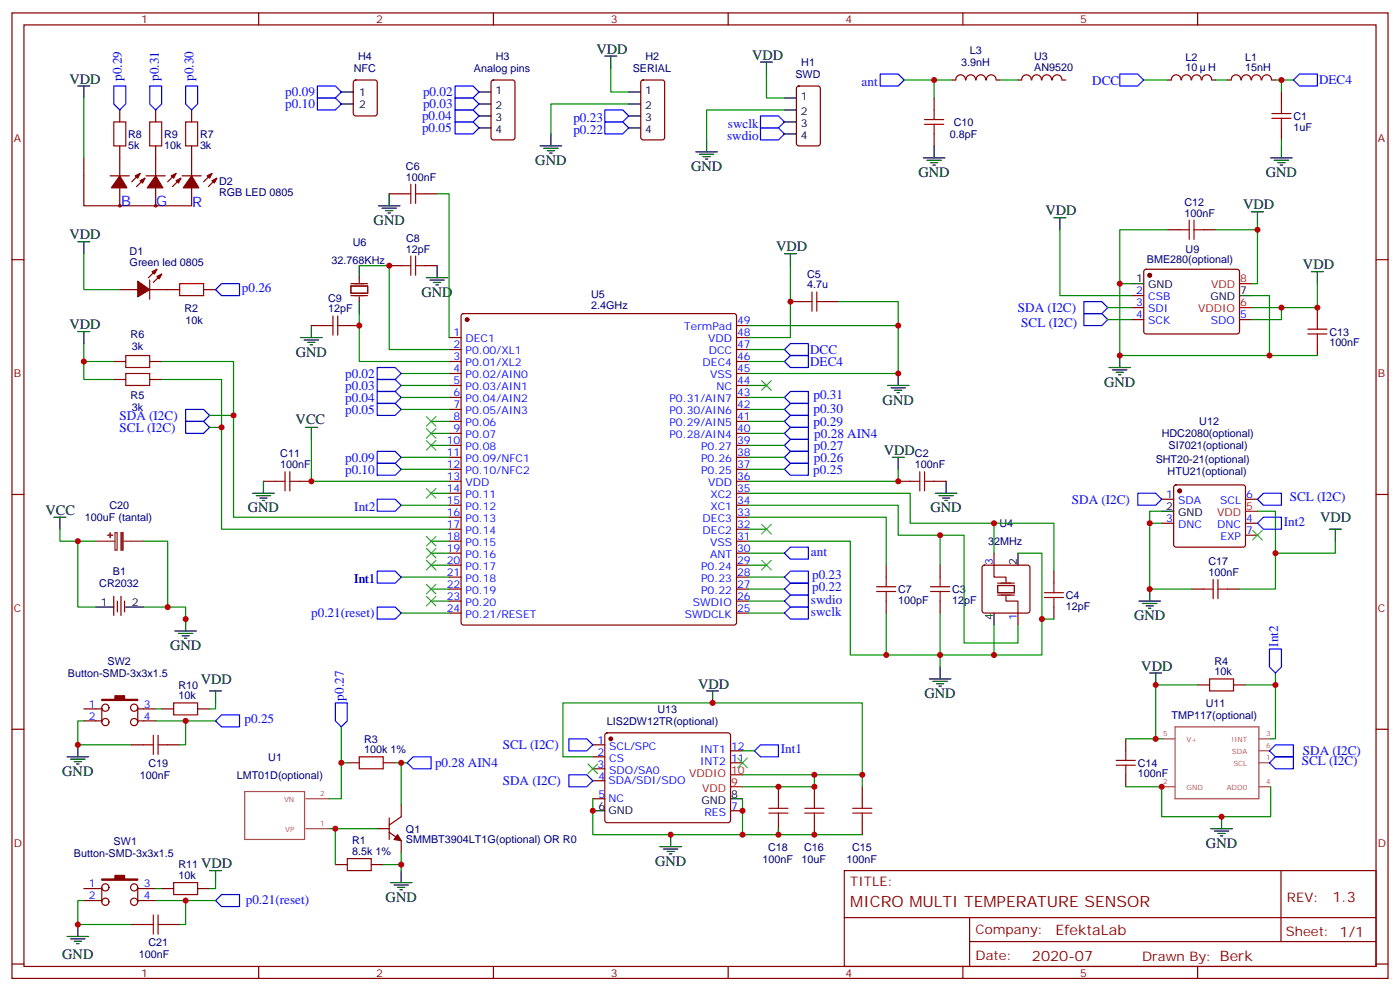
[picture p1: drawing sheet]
<svg xmlns="http://www.w3.org/2000/svg" width="412mm" height="292mm" viewBox="0 0 412 292" stroke-linecap="round" stroke-linejoin="round" font-family="sans-serif">
<g fill="none" stroke="#870000" stroke-width=".35">
<path d="M3.5 3.8h405.4v284.3h-405.4zM7.1 7.3h398.2v277.3h-398.2zM76.2 3.8v3.5M145.3 3.8v3.5M214.5 3.8v3.5M283.6 3.8v3.5M352.8 3.8v3.5M35.3 32.4v3.5M45.9 32.4v3.5M56.4 32.4v3.5M104.3 23.8l.5-.2h5.6l.7 .4v9.4l-.4 .7h-5.9l-.7-.4v-9.4zM144.9 23.8l.4-.2h5.7l.6 .4 .1 16.5-.5 .6-5.9 .1-.6-.5-.1-16.4z"/>
<path d="M189 23.8l.4-.2h5.7l.6 .4 .1 16.5-.5 .6-5.9 .1-.6-.5-.1-16.4zM234.8 25.5l.5-.2h5.6l.7 .5 .1 16.5-.5 .6-5.9 .1-.6-.5-.1-16.5zM275.2 28.9v3.5M275.2 39.4v3.6M284.4 23.5a1.41 1.41 0 0 0-1.4-1.5 1.41 1.41 0 0 0-1.4 1.5l-1.1 .1M284.6 23.5a1.41 1.41 0 0 1 1.4-1.5 1.41 1.41 0 0 1 1.4 1.5M287.5 23.5a1.41 1.41 0 0 1 1.4-1.5 1.41 1.41 0 0 1 1.4 1.5M290.6 23.5a1.41 1.41 0 0 1 1.4-1.5 1.41 1.41 0 0 1 1.4 1.5M293.5 23.6h1.1M299.9 23.6h1M301 23.5a1.41 1.41 0 0 1 1.4-1.5 1.41 1.41 0 0 1 1.4 1.5M304 23.5a1.41 1.41 0 0 1 1.4-1.5 1.41 1.41 0 0 1 1.4 1.5"/>
<path d="M306.9 23.5a1.41 1.41 0 0 1 1.4-1.5 1.41 1.41 0 0 1 1.4 1.5M310 23.5a1.41 1.41 0 0 1 1.4-1.5 1.41 1.41 0 0 1 1.4 1.5M312.9 23.6h1.1M344 23.6h1M345.1 23.5a1.41 1.41 0 0 1 1.4-1.5 1.41 1.41 0 0 1 1.4 1.5M348.1 23.5a1.41 1.41 0 0 1 1.4-1.5 1.41 1.41 0 0 1 1.4 1.5M351 23.5a1.41 1.41 0 0 1 1.4-1.5 1.41 1.41 0 0 1 1.4 1.5M354.1 23.5a1.41 1.41 0 0 1 1.4-1.5 1.41 1.41 0 0 1 1.4 1.5M357 23.6h1.1M365.5 23.5a1.41 1.41 0 0 0-1.4-1.5 1.41 1.41 0 0 0-1.4 1.5l-1.1 .1M365.7 23.5a1.41 1.41 0 0 1 1.4-1.5 1.41 1.41 0 0 1 1.4 1.5M368.7 23.5a1.41 1.41 0 0 1 1.4-1.5 1.41 1.41 0 0 1 1.4 1.5"/>
<path d="M371.7 23.5a1.41 1.41 0 0 1 1.4-1.5 1.41 1.41 0 0 1 1.4 1.5M374.6 23.6h1.1M377.5 27.1v3.5M377.5 37.7v3.5M24.7 46.5v14.1h31.7v-5.3M32.5 51.8h5.6M35.3 43v8.8M35.3 55.3v5.3M41.3 51.1l-2.5 2.5M42.7 52.5l-2.5 2.5M43 51.8h5.7M45.9 43v8.8"/>
<path d="M45.9 55.3v5.3M51.9 51.1l-2.5 2.5M53.3 52.5l-2.5 2.5M53.6 51.8h5.7M56.4 43v8.8M62.4 51.1l-2.4 2.5M63.9 52.5l-2.5 2.5M114.7 57.1h3.5M125.2 57.1h3.6M3.5 76.5h3.6M46.2 79.3l-2.5 2.5M114.7 78.2h3.5"/>
<path d="M125.2 78.2h3.6M337.1 79.5l.5-.2 27.1 .1 .4 .6v17.9l-.7 .5-27.1-.1-.4-.7v-17.6zM344 67.7h3.5M354.5 67.7h3.6M405.3 76.5h3.6M35.3 85.3h5.3M44.1 85.3h8.8M44.1 82.5v5.6M47.6 80.7l-2.4 2.5M60 85.3h3.5M91.7 95.9h3.5M102.3 95.9h3.5"/>
<path d="M132.3 99.4h3.5M136.1 92.6l.4-.2h79.8l.5 .2 .2 .5v90.3l-.3 .5-.4 .2h-79.8l-.5-.3-.2-.4v-90.3zM217 99.4h3.5M217 95.9h3.5M232.8 88.8h3.6M243.4 88.8h3.5M333.4 87.1h3.5M333.4 90.6h3.5M333.4 94.1h3.5M365.1 94.1h3.6M388.1 90.6v3.5M33.5 106.5h3.5"/>
<path d="M33.5 111.8h3.5M44.1 106.5h3.5M44.1 111.8h3.5M132.3 102.9h3.5M132.3 106.5h3.5M132.3 110h3.5M132.3 113.5h3.5M132.3 117.1h3.5M217 102.9h3.5M217 106.5h3.5M217 110h3.5M217 113.5h3.5"/>
<path d="M217 117.1h3.5M388.1 101.2v3.5M132.3 120.6h3.5M132.3 124.1h3.5M132.3 127.6h3.5M132.3 131.2h3.5M132.3 134.7h3.5M132.3 138.2h3.5M217 120.6h3.5M217 124.1h3.5M217 127.6h3.5M217 131.2h3.5"/>
<path d="M217 134.7h3.5M217 138.2h3.5M3.5 145.6h3.6M77.6 141.7h3.5M88.2 141.7h3.5M132.3 141.7h3.5M132.3 145.3h3.5M132.3 148.8h3.5M132.3 152.3h3.5M132.3 155.9h3.5M132.3 159.4h3.5M217 141.7h3.5"/>
<path d="M217 145.3h3.5M217 148.8h3.5M217 152.3h3.5M217 155.9h3.5M217 159.4h3.5M264.6 141.7h3.5M275.2 141.7h3.5M342.2 147h3.5M342.2 154.1h3.5M346 143l.4-.2h19.8l.5 .2 .2 .5v16.9l-.2 .5-.5 .2h-19.8l-.5-.2-.2-.5v-16.9zM366.9 147h3.5M366.9 154.1h3.5"/>
<path d="M366.9 157.6h3.5M405.3 145.6h3.6M33.5 175.6v5.7M34.6 177v3.2M35.6 175.6v5.7M36.7 177v3.2M132.3 162.9h3.5M132.3 166.4h3.5M132.3 170h3.5M132.3 173.5h3.5M132.3 177h3.5M217 162.9h3.5"/>
<path d="M217 166.4h3.5M217 170h3.5M217 173.5h3.5M217 177h3.5M261.1 166.4v3.6M261.1 177v3.6M276.9 166.4v3.6M276.9 177v3.6M289.5 166.6l.5-.2h12.7l.5 .2 .2 .5v12.7l-.2 .5-.5 .3h-12.7l-.5-.3-.2-.5v-12.7zM292.8 162.9v3.5M310.4 168.2v3.5M310.4 178.8v3.5"/>
<path d="M351 173.5h3.5M361.6 173.5h3.5M132.3 180.6h3.5M217 180.6h3.5M299.9 180.6v3.5M3.5 214.8h3.6M24.7 208.8h5.3M24.7 212.3h5.3M30 208.4v4.3M38.8 219.4h3.5M40.6 208.4v4.3M40.6 208.8h5.3"/>
<path d="M40.6 212.3h5.3M47.6 208.8h3.6M49.4 219.4h3.5M58.2 208.8h3.5M174.6 219.4h3.6M178.4 216l.5-.2h35.6l.5 .2 .2 .5-.1 25.4-.6 .4-35.9-.1-.4-.6v-25.1zM331.6 217.6v3.5M352.8 201.7h3.5M363.4 201.7h3.5M405.3 214.8h3.6M102.3 224.6h3.5M112.9 224.6h3.5"/>
<path d="M118.2 237v3.5l-3.5 2.5M174.6 222.9h3.6M174.6 226.4h3.6M174.6 229.9h3.6M174.6 235.2h3.6M215.2 224.6h3.5M215.2 238.8h3.5M215.2 221.1h3.5M229.3 231.7v3.5M239.9 231.7v3.5M254 231.7v3.5M331.6 228.2v3.5"/>
<path d="M98.8 254.6h3.5M109.4 254.6h3.5M111.1 244.1h3.6M114.7 245.1l3.5 2.5v3.5M114.7 240.9v6.3M229.3 242.3v3.5M239.9 242.3v3.5M248.7 256.4h156.6v28.2h-156.6zM254 242.3v3.5M377.3 256.4v20.9M24.7 261.7h5.3M24.7 265.2h5.3"/>
<path d="M30 261.3v4.3M38.8 272.3h3.5M40.6 261.7h5.3M40.6 265.2h5.3M40.6 261.3v4.3M47.6 261.7h3.6M49.4 272.3h3.5M58.2 261.7h3.5M248.7 270.2h156.5M285.6 277.3h119.6M285.6 270.2v14.2M3.5 283.9h3.6"/>
<path d="M76.2 284.6v3.5M145.3 284.6v3.5M214.5 284.6v3.5M283.6 284.6v3.5M352.8 284.6v3.5M405.3 283.9h3.6"/>
<circle cx="35.3" cy="60.6" r=".35"/>
<circle cx="45.9" cy="60.6" r=".35"/>
<circle cx="31" cy="208.4" r="1.06"/>
<circle cx="31" cy="212.7" r="1.06"/>
<circle cx="39.5" cy="212.7" r="1.06"/>
<circle cx="39.5" cy="208.4" r="1.06"/>
<circle cx="31" cy="261.3" r="1.06"/>
<circle cx="31" cy="265.6" r="1.06"/>
<circle cx="39.5" cy="265.6" r="1.06"/>
<circle cx="39.5" cy="261.3" r="1.06"/>
</g>
<g fill="#870000" stroke="#870000" stroke-width=".35">
<path d="M62.4 53.2l1.5-.7-.8 1.4z"/>
<path d="M61 51.8l1.4-.7-.7 1.4z"/>
<path d="M56.4 51.8l2.2 3.5h-4.6z"/>
<path d="M45.9 51.8l2.1 3.5h-4.6z"/>
<path d="M50.4 51.8l1.5-.7-.7 1.4z"/>
<path d="M51.9 53.2l1.4-.7-.7 1.4z"/>
<path d="M35.3 51.8l2.1 3.5h-4.6z"/>
<path d="M39.9 51.8l1.4-.7-.7 1.4z"/>
<path d="M41.3 53.2l1.4-.7-.7 1.4z"/>
<path d="M30 258.9h3.9v-1.1h2.8v1.1h3.9v.3h-10.6z"/>
<path d="M30 206h3.9v-1.1h2.8v1.1h3.9v.3h-10.6z"/>
<path d="M46.2 81.4l1.4-.7-.7 1.4z"/>
<path d="M44.8 80l1.4-.7-.7 1.4z"/>
<path d="M40.6 82.8l3.5 2.5-3.5 2.1z"/>
<path d="M117.1 245.8l1.1 1.8-2.1-.4z"/>
<circle cx="137.6" cy="94.1" r=".53"/>
<circle cx="179.9" cy="217.6" r=".53"/>
<circle cx="338.7" cy="81.1" r=".53"/>
<circle cx="347.5" cy="144.6" r=".53"/>
</g>
<g fill="none" stroke="#00f" stroke-width=".35">
<path d="M33.5 25.3h3.5v5.3l-1.7 1.8-1.8-1.8zM44.1 25.3h3.5v5.3l-1.7 1.8-1.8-1.8zM54.7 25.3h3.5v5.3l-1.8 1.8-1.7-1.8zM93.5 25.3h5.3l1.7 1.8-1.7 1.8h-5.3zM93.5 28.9h5.3l1.7 1.7-1.7 1.8h-5.3zM134.1 32.4h5.2l1.8 1.7-1.8 1.8h-5.2zM134.1 35.9h5.2l1.8 1.8-1.8 1.7h-5.2zM134.1 28.9h5.2l1.8 1.7-1.8 1.8h-5.2zM134.1 25.3h5.2l1.8 1.8-1.8 1.8h-5.2zM178.2 35.9h5.2l1.8 1.8-1.8 1.7h-5.2zM178.2 32.4h5.2l1.8 1.7-1.8 1.8h-5.2zM224 34.1h5.3l1.8 1.8-1.8 1.8h-5.3z"/>
<path d="M224 37.7h5.3l1.8 1.7-1.8 1.8h-5.3zM259.3 21.8h5.3l1.7 1.8-1.7 1.7h-5.3zM329.8 21.8h5.3l1.8 1.8-1.8 1.7h-5.3zM381 23.6l1.8-1.8h5.3v3.5h-5.3zM63.5 85.3l1.8-1.8h5.3v3.6h-5.3zM319.3 88.8h5.3l1.7 1.8-1.7 1.8h-5.3zM319.3 92.4h5.3l1.7 1.7-1.7 1.8h-5.3zM111.1 108.2h5.3l1.8 1.8-1.8 1.8h-5.3zM111.1 111.8h5.3l1.8 1.7-1.8 1.8h-5.3zM111.1 115.3h5.3l1.8 1.8-1.8 1.7h-5.3zM111.1 118.8h5.3l1.8 1.8-1.8 1.7h-5.3zM231.1 117.1l1.7-1.8h5.3v3.5h-5.3z"/>
<path d="M231.1 102.9l1.7-1.7h5.3v3.5h-5.3zM231.1 106.5l1.7-1.8h5.3v3.5h-5.3zM54.7 124.1h5.3l1.7 1.8-1.7 1.7h-5.3zM54.7 120.6h5.3l1.7 1.7-1.7 1.8h-5.3zM111.1 132.9h5.3l1.8 1.8-1.8 1.8h-5.3zM111.1 136.5h5.3l1.8 1.7-1.8 1.8h-5.3zM231.1 120.6l1.7-1.8h5.3v3.5h-5.3zM231.1 124.1l1.7-1.8h5.3v3.6h-5.3zM231.1 138.2l1.7-1.7h5.3v3.5h-5.3zM231.1 134.7l1.7-1.8h5.3v3.6h-5.3zM231.1 131.2l1.7-1.8h5.3v3.5h-5.3zM231.1 127.6l1.7-1.7h5.3v3.5h-5.3z"/>
<path d="M111.1 147h5.3l1.8 1.8-1.8 1.8h-5.3zM335.1 145.3h5.3l1.8 1.7-1.8 1.8h-5.3zM370.4 147l1.8-1.7h5.3v3.5h-5.3zM370.4 154.1l1.8-1.8h5.3v3.6h-5.3zM111.1 178.8h5.3l1.8 1.8-1.8 1.7h-5.3zM111.1 168.2h5.3l1.8 1.8-1.8 1.7h-5.3zM231.1 177l1.7-1.7h5.3v3.5h-5.3zM231.1 162.9l1.7-1.8h5.3v3.6h-5.3zM231.1 170l1.7-1.8h5.3v3.5h-5.3zM232.8 171.7h5.3v3.6h-5.3l-1.7-1.8zM231.1 180.6l1.7-1.8h5.3v3.5h-5.3zM373.9 191.1h3.6v5.3l-1.8 1.8-1.8-1.8z"/>
<path d="M63.5 212.3l1.8-1.8h5.3v3.6h-5.3zM98.8 207h3.5v5.3l-1.8 1.8-1.7-1.8zM167.6 217.6h5.3l1.7 1.8-1.7 1.7h-5.3zM224 219.4h5.3v3.5h-5.3l-1.8-1.8zM119.9 224.6l1.8-1.7h5.3v3.5h-5.3zM167.6 228.2h5.3l1.7 1.7-1.7 1.8h-5.3zM373.9 224.6l1.8-1.7h5.3v3.5h-5.3zM373.9 221.1l1.8-1.7h5.3v3.5h-5.3zM65.3 263.5h5.3v3.5h-5.3l-1.8-1.8z"/>
</g>
<g fill="none" stroke="#008700" stroke-width=".35">
<path d="M24.7 28.9v17.6M179.9 20v7.1h5.3M185.2 30.6h-22.9v8.8M225.8 21.8v7.1h5.3M231.1 32.4h-23v8.8M266.3 23.6h14.2M275.2 23.6v5.3M294.6 23.6h5.3M336.9 23.6h7.1M358.1 23.6h3.5M375.7 23.6h5.3M377.5 23.6v3.5"/>
<path d="M128.8 57.1h3.5v42.3M377.5 41.2v1.8M24.7 74.7v10.6h10.6M105.8 78.2h8.9v24.7h17.6M232.8 78.2v21.2h-12.3M312.2 67.7v19.4h21.2M344 67.7h-14.2v15.8M358.1 67.7h12.3M370.4 65.9v17.6h-1.7M105.8 92.4v14.1h26.5M220.5 95.9h44.1M246.9 88.8h17.7v21.2h-44.1"/>
<path d="M326.3 90.6h7.1M326.3 94.1h7.1M333.4 83.5h-3.6v21.2h44.1M368.7 90.6h8.8v3.5h-8.8M368.7 87.1h5.2v17.6h14.2M388.1 83.5v7.1h-10.6M24.7 101.2v10.6h8.8M24.7 106.5h8.8M47.6 111.8h17.7v14.1M47.6 106.5h21.2v15.8h-7.1M118.2 110h14.1M118.2 113.5h14.1"/>
<path d="M118.2 117.1h14.1M220.5 113.5h5.3M220.5 117.1h10.6M220.5 106.5h10.6M220.5 102.9h10.6M61.7 125.9h3.6v30h67M68.8 122.3v30h63.5M91.7 129.4v12.3h40.6M118.2 120.6h14.1M118.2 134.7h14.1M118.2 138.2h14.1M127 124.1h5.3"/>
<path d="M127 131.2h5.3M127 127.6h5.3M220.5 120.6h10.6M220.5 134.7h10.6M220.5 138.2h10.6M220.5 124.1h10.6M220.5 131.2h10.6M220.5 127.6h10.6M264.6 138.2v3.5h-44.1M17.6 155.9v3.5h5.3M28.2 159.4h-5.3v19.4h5.3M42.3 159.4h7.1v19.4h-7.1"/>
<path d="M118.2 148.8h14.1M127 159.4h5.3M127 145.3h5.3M220.5 145.3h47.6v8.8h24.7v8.8M220.5 148.8h44.1v8.8h19.4v31.8h15.9v-5.3M220.5 159.4h30v33.5h26.4v3.5M220.5 152.3h40.6v14.1M220.5 155.9h5.3M276.9 157.6v8.8M292.8 154.1h17.6v14.1M338.7 154.1h3.5M342.2 150.6h-3.5v22.9h12.3"/>
<path d="M370.4 150.6h5.3v22.9h-10.6M393.3 159.4v3.5h-17.6M49.4 178.8h5.3v5.3M118.2 170h14.1M127 177h5.3M127 162.9h5.3M127 166.4h5.3M127 173.5h5.3M220.5 177h10.6M220.5 162.9h10.6M220.5 166.4h5.3M220.5 170h10.6"/>
<path d="M220.5 173.5h10.6M299.9 162.9h7v19.4h3.5M118.2 180.6h14.1M220.5 180.6h10.6M261.1 180.6v12.3M276.9 180.6v12.3h30v-10.6M292.8 184.1v8.8M375.7 198.2v19.4h-1.4M24.7 212.3h-1.8v7.1h15.9M45.9 208.8h1.7M45.9 212.3h17.6M54.7 212.3v7.1h-1.8"/>
<path d="M63.5 207v1.8h-1.8M100.5 214.1v21.1h-3.5M331.6 217.6h8.8M352.8 201.7h-12.4v15.9h2.1M366.9 201.7h8.8M100.5 224.6h1.8M116.4 224.6h1.8v12.4M118.2 224.6h1.7M174.6 235.2v10.6h44.1v-10.6M174.6 222.9h-8.8v-15.9h88.2v21.2M218.7 228.2h35.3v3.5M218.7 221.1h3.5"/>
<path d="M239.9 228.2v3.5h-21.2M331.6 231.7h10.6M342.5 231.7h-.3v8.8h32.1v-8.8M63.5 259.9v1.8h-1.8M97 244.1h14.1M98.8 244.1v10.5M112.9 254.6h5.3M118.2 251.1v5.3M218.7 245.8h10.6M229.3 244.1v1.7h24.7M24.7 265.2h-1.8v7.1h15.9M45.9 261.7h1.7"/>
<path d="M45.9 265.2h17.6M54.7 265.2v7.1h-1.8"/>
</g>
<g fill="none" stroke="#000" stroke-width=".35">
<path d="M178.2 16.5h3.5M179.9 16.5v3.5M224 18.3h3.5M225.8 18.3v3.5M22.9 25.3h3.6M24.7 25.3v3.6M100.5 27.1h3.6M100.5 30.6h3.6M141.1 27.1h3.5M141.1 30.6h3.5M141.1 34.1h3.5M141.1 37.7h3.5"/>
<path d="M162.3 39.4v3.6M185.2 27.1h3.5M185.2 30.6h3.5M185.2 34.1h3.5M185.2 37.7h3.5M231.1 28.9h3.5M231.1 32.4h3.5M231.1 35.9h3.5M231.1 39.4h3.5M114.7 57.1v3.5M159.1 43h6.4M160.2 43.7h4.2"/>
<path d="M161.2 44.4h2.1M161.9 45.1h.7M205 44.7h6.3M206 45.4h4.3M207.1 46.1h2.1M207.8 46.8h.7M208.1 41.2v3.5M272 46.5h6.3M273 47.2h4.3M274.1 47.9h2.1M274.8 48.6h.7M275.2 43v3.5"/>
<path d="M374.3 46.5h6.3M375.4 47.2h4.2M376.4 47.9h2.1M377.1 48.6h.7M377.5 43v3.5M22.9 71.2h3.6M24.7 71.2v3.5M105.8 78.2v3.6M111.5 60.6h6.3M112.5 61.3h4.3M113.6 62h2.1M114.3 62.7h.7"/>
<path d="M128.8 78.2v3.6M231.1 74.7h3.5M232.8 74.7v3.5M310.4 64.1h3.6M312.2 64.1v3.6M368.7 62.4h3.5M370.4 62.4v3.5M22.9 97.6h3.6M24.7 97.6v3.6M88.5 99.4h6.4M91.7 95.9v3.5M105.8 88.8v3.6"/>
<path d="M125.6 81.8h6.3M126.6 82.5h4.3M127.7 83.2h2.1M128.4 83.9h.7M333.4 83.5h3.5M365.1 87.1h3.6M386.3 80h3.5M388.1 80v3.5M89.6 100.1h4.2M90.7 100.8h2.1M91.4 101.5h.7M261.4 113.5h6.4"/>
<path d="M262.5 114.2h4.2M263.5 114.9h2.1M264.2 115.6h.7M264.6 110v3.5M326.7 108.2h6.3M327.7 108.9h4.3M328.8 109.6h2.1M329.5 110.3h.7M329.8 104.7v3.5M90 125.9h3.5M91.7 125.9v3.5M262.8 134.7h3.5"/>
<path d="M264.6 134.7v3.5M15.9 152.3h3.5M17.6 152.3v3.6M74.4 145.3h6.4M75.5 146h4.2M76.6 146.7h2.1M77.3 147.4h.7M77.6 141.7v3.6M275.5 145.3h6.4M276.6 146h4.2M277.6 146.7h2.2M278.3 147.4h.7"/>
<path d="M278.7 141.7v3.6M342.2 150.6h3.5M391.6 155.9h3.5M393.3 155.9v3.5M28.2 178.8h5.3M37 178.8h5.3M299.9 162.9v3.5M335.5 177h6.3M336.5 177.7h4.3M337.6 178.4h2.1M338.3 179.1h.7M338.7 173.5v3.5"/>
<path d="M51.5 185.8h6.4M52.6 186.5h4.2M53.6 187.3h2.1M54.3 188h.7M54.7 182.3v3.5M273.8 200h6.3M276.9 196.4v3.6M292.8 180.6v3.5M338.7 198.2h3.5M340.4 198.2v3.5M22.9 219.4v3.5M61.7 203.5h3.6"/>
<path d="M63.5 203.5v3.5M208.1 203.5h3.6M209.9 203.5v3.5M274.8 200.7h4.2M275.9 201.4h2.1M276.6 202.1h.7M19.8 222.9h6.3M20.8 223.6h4.2M21.9 224.3h2.1M22.6 225h.7M174.6 238.8h3.6M215.2 235.2h3.5"/>
<path d="M61.7 256.4h3.6M63.5 256.4v3.5M115 259.9h6.4M118.2 256.4v3.5M194.4 249.3h6.3M195.4 250h4.3M196.5 250.8h2.1M197.2 251.5h.7M197.6 245.8v3.5M356.7 244.1h6.3M357.7 244.8h4.2M358.8 245.5h2.1"/>
<path d="M359.5 246.2h.7M359.8 240.5v3.6M19.8 275.8h6.3M20.8 276.5h4.2M21.9 277.2h2.1M22.6 277.9h.7M22.9 272.3v3.5M116.1 260.6h4.2M117.1 261.3h2.1M117.8 262h.7"/>
</g>
<g fill="none" stroke="#a10000" stroke-width=".35">
<path d="M33.5 35.9h3.5v7.1h-3.5zM44.1 35.9h3.5v7.1h-3.5zM54.7 35.9h3.5v7.1h-3.5zM272.3 36.6h5.7M272.3 35.2h5.7M275.2 32.4v2.8M275.2 36.6v2.8M374.6 34.9h5.7M374.6 33.4h5.7M377.5 30.6v2.8M377.5 34.9v2.8M118.2 57.1h2.8"/>
<path d="M121 54.3v5.6M122.4 54.3v5.6M122.4 57.1h2.8M118.2 78.2h2.8M121 75.4v5.7M122.4 78.2h2.8M122.4 75.4v5.7M347.5 67.7h2.8M350.3 64.8v5.7M351.7 67.7h2.8M351.7 64.8v5.7M52.9 83.5h7.1v3.6h-7.1z"/>
<path d="M95.2 95.9h2.9M98.1 93.1v5.6M99.5 95.9h2.8M99.5 93.1v5.6M236.4 88.8h2.8M239.2 86v5.7M240.6 88.8h2.8M240.6 86v5.7M385.2 98.4h5.7M385.2 96.9h5.7M388.1 94.1v2.8M388.1 98.4v2.8"/>
<path d="M37 110h7.1v3.5h-7.1zM37 104.7h7.1v3.5h-7.1zM84 138.9v5.7M85.4 138.9v5.7M270.9 138.9v5.7M272.3 138.9v5.7M81.1 141.7h2.9M85.4 141.7h2.8M268.1 141.7h2.8M272.3 141.7h2.9M258.2 174.2h5.7M258.2 172.8h5.7"/>
<path d="M261.1 170v2.8M261.1 174.2v2.8M274.1 174.2h5.7M274.1 172.8h5.7M276.9 170v2.8M276.9 174.2v2.8M307.6 176h5.7M307.6 174.6h5.7M310.4 171.7v2.9M310.4 176v2.8M354.5 173.5h2.9M357.4 170.7v5.6"/>
<path d="M358.8 173.5h2.8M358.8 170.7v5.6M356.3 200h7.1v3.5h-7.1zM42.3 219.4h2.9M45.2 216.5v5.7M46.6 216.5v5.7M46.6 219.4h2.8M51.2 207h7v3.5h-7zM105.8 222.9h7.1v3.5h-7.1zM226.5 239.5h5.6M226.5 238.1h5.6M229.3 235.2v2.9"/>
<path d="M229.3 239.5v2.8M237.1 239.5h5.6M237.1 238.1h5.6M239.9 235.2v2.9M239.9 239.5v2.8M251.2 239.5h5.6M251.2 238.1h5.6M254 235.2v2.9M254 239.5v2.8M328.8 225.4h5.6M328.8 223.9h5.6M331.6 221.1v2.8"/>
<path d="M331.6 225.4v2.8M51.2 259.9h7v3.6h-7zM102.3 252.9h7.1v3.5h-7.1zM42.3 272.3h2.9M45.2 269.5v5.6M46.6 269.5v5.6M46.6 272.3h2.8"/>
</g>
<g fill="none" stroke="#3c3" stroke-width=".35">
<path d="M224.4 112.1l2.8 2.8M227.2 112.1l-2.8 2.8M125.6 122.7l2.8 2.8M125.6 126.2l2.8 2.8M125.6 129.8l2.8 2.8M128.4 122.7l-2.8 2.8M128.4 126.2l-2.8 2.8M128.4 129.8l-2.8 2.8M125.6 158l2.8 2.8M125.6 143.9l2.8 2.8M128.4 158l-2.8 2.8M128.4 143.9l-2.8 2.8"/>
<path d="M224.4 154.4l2.8 2.9M227.2 154.4l-2.8 2.9M369 156.2l2.8 2.8M371.8 156.2l-2.8 2.8M125.6 175.6l2.8 2.8M125.6 172.1l2.8 2.8M125.6 165l2.8 2.9M125.6 161.5l2.8 2.8M128.4 175.6l-2.8 2.8M128.4 172.1l-2.8 2.8M128.4 165l-2.8 2.9M128.4 161.5l-2.8 2.8"/>
<path d="M224.4 165l2.8 2.9M227.2 165l-2.8 2.9M173.2 225l2.8 2.8M176 225l-2.8 2.8M217.3 223.2l2.8 2.9M220.1 223.2l-2.8 2.9"/>
</g>
<path d="M342.5 217.6h3.5M346.1 214.1h24.7v21.1h-24.7zM370.8 217.6h3.5M72.1 233.1h17.6v14.1h-17.6zM90.1 235.2h6.9M342.5 231.7h3.5M370.8 224.6h3.5M370.8 231.7h3.5M370.8 221.1h3.5M90.1 244.1h6.9" fill="none" stroke="#a64a4a" stroke-width=".35"/>
<path d="M103.4 84.2h4.9v2.2h-4.9zM103.4 87.1h4.9M103.4 83.5h4.9M105.8 81.8v1.4M105.8 87.4v1.4M292.8 166.4v3.6h3.5v1.4M293.9 172.4h4.9v2.2h-4.9zM293.9 175.3h4.9M293.9 171.7h4.9M296.3 175.6v1.4h3.6v3.6" fill="none" stroke="#870012" stroke-width=".35"/>
<path d="M365.1 90.6h3.6M365.1 83.5h3.6M366.9 150.6h3.5M215.2 231.7h3.5M215.2 228.2h3.5" fill="none" stroke="#f00" stroke-width=".35"/>
<path d="M28.2 159.4h5.7M33.9 156.8h.6v5.2h-.6zM36.3 159.4h6" fill="none" stroke="#8c2424" stroke-width=".35"/>
<g fill="#8c2424" stroke="#8c2424" stroke-width=".35">
<path d="M35.6 156.8h.7v5.2h-.7z"/>
<path d="M32.5 156.9v1.4z"/>
<path d="M31.7 157.6l1.5 .1z"/>
</g>
<g fill="#c00">
<circle cx="275.2" cy="23.6" r=".88"/>
<circle cx="22.9" cy="272.3" r=".88"/>
<circle cx="54.7" cy="265.2" r=".88"/>
<circle cx="22.9" cy="219.4" r=".88"/>
<circle cx="54.7" cy="212.3" r=".88"/>
<circle cx="100.5" cy="224.6" r=".88"/>
<circle cx="118.2" cy="254.6" r=".88"/>
<circle cx="98.8" cy="244.1" r=".88"/>
<circle cx="118.2" cy="224.6" r=".88"/>
<circle cx="24.7" cy="106.5" r=".88"/>
<circle cx="91.7" cy="141.7" r=".88"/>
<circle cx="114.7" cy="78.2" r=".88"/>
<circle cx="105.8" cy="95.9" r=".88"/>
<circle cx="232.8" cy="88.8" r=".88"/>
<circle cx="264.6" cy="110" r=".88"/>
<circle cx="264.6" cy="95.9" r=".88"/>
<circle cx="377.5" cy="23.6" r=".88"/>
<circle cx="264.6" cy="141.7" r=".88"/>
<circle cx="292.8" cy="154.1" r=".88"/>
<circle cx="276.9" cy="157.6" r=".88"/>
<circle cx="306.9" cy="182.3" r=".88"/>
<circle cx="276.9" cy="192.9" r=".88"/>
<circle cx="174.6" cy="238.8" r=".88"/>
<circle cx="218.7" cy="238.8" r=".88"/>
<circle cx="197.6" cy="245.8" r=".88"/>
<circle cx="229.3" cy="245.8" r=".88"/>
<circle cx="218.7" cy="245.8" r=".88"/>
<circle cx="254" cy="228.2" r=".88"/>
<circle cx="209.9" cy="207" r=".88"/>
<circle cx="239.9" cy="228.2" r=".88"/>
<circle cx="239.9" cy="231.7" r=".88"/>
<circle cx="229.3" cy="231.7" r=".88"/>
<circle cx="239.9" cy="245.8" r=".88"/>
<circle cx="68.8" cy="122.3" r=".88"/>
<circle cx="375.7" cy="201.7" r=".88"/>
<circle cx="340.4" cy="201.7" r=".88"/>
<circle cx="342.2" cy="231.7" r=".88"/>
<circle cx="340.4" cy="217.6" r=".88"/>
<circle cx="65.3" cy="125.9" r=".88"/>
<circle cx="49.4" cy="178.8" r=".88"/>
<circle cx="54.7" cy="182.3" r=".88"/>
<circle cx="22.9" cy="159.4" r=".88"/>
<circle cx="359.8" cy="240.5" r=".88"/>
<circle cx="261.1" cy="192.9" r=".88"/>
<circle cx="377.5" cy="90.6" r=".88"/>
<circle cx="388.1" cy="90.6" r=".88"/>
<circle cx="373.9" cy="104.7" r=".88"/>
<circle cx="329.8" cy="104.7" r=".88"/>
<circle cx="329.8" cy="83.5" r=".88"/>
<circle cx="370.4" cy="67.7" r=".88"/>
<circle cx="338.7" cy="173.5" r=".88"/>
<circle cx="375.7" cy="162.9" r=".88"/>
<circle cx="292.8" cy="192.9" r=".88"/>
<circle cx="338.7" cy="154.1" r=".88"/>
</g>
<text font-size="4.6" fill="#800" x="250.5" y="267">MICRO MULTI TEMPERATURE SENSOR</text>
<g font-size="4.2">
<text x="175.7" y="15.8">VDD</text>
<text x="221.5" y="17.6">VDD</text>
<text x="20.5" y="24.6">VDD</text>
<text x="157.7" y="48.6">GND</text>
<text x="203.6" y="50.4">GND</text>
<text x="270.6" y="52.1">GND</text>
<text x="372.9" y="52.1">GND</text>
<text x="308" y="63.4">VDD</text>
<text x="366.2" y="61.7">VDD</text>
<text x="20.5" y="70.5">VDD</text>
<text x="110.1" y="66.3">GND</text>
<text x="228.6" y="74">VDD</text>
<text x="383.8" y="79.3">VDD</text>
<text x="124.2" y="87.4">GND</text>
<text x="20.5" y="96.9">VDD</text>
<text x="87.1" y="105.1">GND</text>
<text x="325.3" y="113.9">GND</text>
<text x="260" y="119.2">GND</text>
<text x="87.1" y="124.8">VCC</text>
<text x="260.3" y="134">VDD</text>
<text x="13.4" y="151.6">VCC</text>
<text x="73" y="150.9">GND</text>
<text x="274.1" y="150.9">GND</text>
<text x="388.8" y="153.8">VDD</text>
<text x="334.1" y="182.7">GND</text>
<text x="50.1" y="191.5">GND</text>
<text x="336.2" y="197.5">VDD</text>
<text x="59.1" y="201.4">VDD</text>
<text x="205.7" y="202.8">VDD</text>
<text x="272.3" y="205.6">GND</text>
<text x="18.3" y="228.5">GND</text>
<text x="355.2" y="249.7">GND</text>
<text x="59.3" y="255.7">VDD</text>
<text x="193" y="255">GND</text>
<text x="113.6" y="265.6">GND</text>
<text x="18.3" y="282.5">GND</text>
</g>
<g font-size="4.2" fill="#00f">
<text x="35.7" y="60.7">B</text>
<text x="46" y="60.7">G</text>
<text x="56.6" y="61.1">R</text>
</g>
<g font-size="4.2" fill="#800">
<text x="392.5" y="265.7">1.3</text>
<text x="310.9" y="275.2">EfektaLab</text>
<text x="304" y="283">2020-07</text>
</g>
<g font-size="3.9" fill="#00f">
<text x="35.9" y="23.8" transform="rotate(-90 35.9 23.8)">p0.29</text>
<text x="46.8" y="23.8" transform="rotate(-90 46.8 23.8)">p0.31</text>
<text x="57" y="23.8" transform="rotate(-90 57 23.8)">p0.30</text>
<text x="84" y="28.4">p0.09</text>
<text x="124.6" y="28.4">p0.02</text>
<text x="253.8" y="25.3">ant</text>
<text x="321.8" y="24.9">DCC</text>
<text x="388.6" y="24.8">DEC4</text>
<text x="84" y="31.9">p0.10</text>
<text x="124.3" y="35.4">p0.04</text>
<text x="124.6" y="31.9">p0.03</text>
<text x="168.9" y="35.9">p0.23</text>
<text x="124.3" y="38.9">p0.05</text>
<text x="168.9" y="39.4">p0.22</text>
<text x="214.2" y="41.2">swdio</text>
<text x="214.4" y="37.7">swclk</text>
<text x="71.3" y="86.1">p0.26</text>
<text x="299.9" y="91.9">SDA (I2C)</text>
<text x="300.8" y="96.2">SCL (I2C)</text>
<text x="238.6" y="104.2">DCC</text>
<text x="238.6" y="107.7">DEC4</text>
<text x="101.7" y="111.3">p0.02</text>
<text x="101.7" y="114.8">p0.03</text>
<text x="101.7" y="118.3">p0.04</text>
<text x="239.6" y="117.6">p0.31</text>
<text x="35.2" y="123.6">SDA (I2C)</text>
<text x="101.7" y="121.8">p0.05</text>
<text x="239.6" y="121.5">p0.30</text>
<text x="239.6" y="125.4">p0.29</text>
<text x="35.2" y="127.2">SCL (I2C)</text>
<text x="239.9" y="128.9">p0.28 AIN4</text>
<text x="101.7" y="135.9">p0.09</text>
<text x="239.7" y="135.9">p0.26</text>
<text x="239.7" y="132.4">p0.27</text>
<text x="101.7" y="139.5">p0.10</text>
<text x="239.6" y="139.5">p0.25</text>
<text x="315.7" y="148.3">SDA (I2C)</text>
<text x="379.9" y="147.6">SCL (I2C)</text>
<text x="104.4" y="150.6">Int2</text>
<text x="378.2" y="154.8">Int2</text>
<text x="238.9" y="163.7">ant</text>
<text x="104.4" y="171.8">Int1</text>
<text x="239.2" y="170.5">p0.23</text>
<text x="238.9" y="177.8">swdio</text>
<text x="239.2" y="174.1">p0.22</text>
<text x="91.7" y="181.8">p0.21(reset)</text>
<text x="238.9" y="181.4">swclk</text>
<text x="376.5" y="190.4" transform="rotate(-90 376.5 190.4)">Int2</text>
<text x="101.3" y="206.3" transform="rotate(-90 101.3 206.3)">p0.27</text>
<text x="72.1" y="212.9">p0.25</text>
<text x="148.1" y="220.7">SCL (I2C)</text>
<text x="230" y="221.9">Int1</text>
<text x="128.1" y="225.9">p0.28 AIN4</text>
<text x="383.4" y="225.2">SCL (I2C)</text>
<text x="383.8" y="222.4">SDA (I2C)</text>
<text x="148.1" y="231.2">SDA (I2C)</text>
<text x="72.4" y="266.1">p0.21(reset)</text>
</g>
<g font-size="3.9" fill="#800">
<text x="250.5" y="261">TITLE:</text>
<text x="379.1" y="265.7">REV:</text>
<text x="287.4" y="275.2">Company:</text>
<text x="378.7" y="275.8">Sheet: 1/1</text>
<text x="287.4" y="282.9">Date:</text>
<text x="336.4" y="282.9">Drawn By: Berk</text>
</g>
<g font-size="3.2" fill="#800">
<text x="41.6" y="6.8">1</text>
<text x="110.8" y="6.8">2</text>
<text x="179.9" y="6.8">3</text>
<text x="249.1" y="6.8">4</text>
<text x="318.2" y="6.8">5</text>
<text x="4.1" y="41.9">A</text>
<text x="405.9" y="41.9">A</text>
<text x="4.1" y="111.1">B</text>
<text x="405.9" y="111.1">B</text>
<text x="4.1" y="180.2">C</text>
<text x="405.9" y="180.2">C</text>
<text x="4.1" y="249.3">D</text>
<text x="405.9" y="249.3">D</text>
<text x="41.6" y="287.6">1</text>
<text x="110.8" y="287.6">2</text>
<text x="179.9" y="287.6">3</text>
<text x="249.1" y="287.6">4</text>
<text x="318.2" y="287.6">5</text>
</g>
<g font-size="3.2" fill="#000080">
<text x="105.5" y="17.7">H4</text>
<text x="146.1" y="17.6">H3</text>
<text x="190.2" y="17.6">H2</text>
<text x="285.7" y="15.9">L3</text>
<text x="304.6" y="17.6">U3</text>
<text x="349.2" y="17.8">L2</text>
<text x="366.8" y="17.8">L1</text>
<text x="104.2" y="21.2">NFC</text>
<text x="139.6" y="21.2">Analog pins</text>
<text x="186.4" y="21.2">SERIAL</text>
<text x="234.3" y="22.9">SWD</text>
<text x="236" y="19.4">H1</text>
<text x="283.1" y="19.4">3.9nH</text>
<text x="304.6" y="21">AN9520</text>
<text x="349.2" y="21">10</text>
<text x="355.9" y="21">H</text>
<text x="366.8" y="21">15nH</text>
<text x="381" y="35.3">C1</text>
<text x="37.7" y="40.6">R8</text>
<text x="48.3" y="40.6">R9</text>
<text x="58.9" y="40.6">R7</text>
<text x="279.8" y="40.6">0.8pF</text>
<text x="281" y="37">C10</text>
<text x="381" y="38.5">1uF</text>
<text x="37.7" y="43.7">5k</text>
<text x="48.3" y="43.7">10k</text>
<text x="58.9" y="43.7">3k</text>
<text x="119.6" y="53.2">100nF</text>
<text x="119.6" y="50.1">C6</text>
<text x="64.6" y="57.7">RGB LED 0805</text>
<text x="64.6" y="54.6">D2</text>
<text x="348.9" y="63.8">100nF</text>
<text x="348.9" y="60.6">C12</text>
<text x="119.6" y="71.2">C8</text>
<text x="38.2" y="75.1">D1</text>
<text x="97.7" y="77.7">32.768KHz</text>
<text x="103.9" y="72.4">U6</text>
<text x="119.6" y="74.4">12pF</text>
<text x="337.8" y="77.6">BME280(optional)</text>
<text x="349.2" y="74.6">U9</text>
<text x="38.2" y="78.2">Green led 0805</text>
<text x="237.8" y="81.8">C5</text>
<text x="96.7" y="88.9">C9</text>
<text x="174.2" y="87.6">U5</text>
<text x="237.8" y="84.9">4.7u</text>
<text x="54.3" y="91.8">R2</text>
<text x="54.6" y="95.3">10k</text>
<text x="96.7" y="92">12pF</text>
<text x="174.2" y="91">2.4GHz</text>
<text x="38.5" y="99.5">R6</text>
<text x="391.6" y="102">100nF</text>
<text x="391.6" y="98.8">C13</text>
<text x="38.8" y="103">3k</text>
<text x="38.5" y="117.5">R5</text>
<text x="38.8" y="121">3k</text>
<text x="353.3" y="125.2">U12</text>
<text x="342.2" y="128.7">HDC2080(optional)</text>
<text x="82.5" y="137.9">100nF</text>
<text x="82.6" y="134.7">C11</text>
<text x="269.5" y="137.9">100nF</text>
<text x="269.5" y="134.7">C2</text>
<text x="340.4" y="136.5">SHT20-21(optional)</text>
<text x="344.2" y="132.3">SI7021(optional)</text>
<text x="344" y="140">HTU21(optional)</text>
<text x="32.3" y="149.9">C20</text>
<text x="25" y="153.5">100uF (tantal)</text>
<text x="294.4" y="155.3">U4</text>
<text x="291.1" y="160.6">32MHz</text>
<text x="356" y="166.4">C17</text>
<text x="29.2" y="172.9">CR2032</text>
<text x="33.3" y="169.3">B1</text>
<text x="356" y="169.6">100nF</text>
<text x="264.6" y="177.8">100pF</text>
<text x="264.6" y="174.7">C7</text>
<text x="280.5" y="177.8">12pF</text>
<text x="280.5" y="174.7">C3</text>
<text x="314" y="179.6">12pF</text>
<text x="314" y="176.4">C4</text>
<text x="31.7" y="195.8">SW2</text>
<text x="357.7" y="195.8">R4</text>
<text x="20" y="199.4">Button-SMD-3x3x1.5</text>
<text x="52.6" y="202.8">R10</text>
<text x="357.7" y="198.9">10k</text>
<text x="52.6" y="206">10k</text>
<text x="193.7" y="209.9">U13</text>
<text x="355.2" y="208.2">U11</text>
<text x="178.8" y="213.4">LIS2DW12TR(optional)</text>
<text x="345.1" y="211.7">TMP117(optional)</text>
<text x="107.2" y="221.8">100k 1%</text>
<text x="107.2" y="218.7">R3</text>
<text x="43.8" y="225.8">C19</text>
<text x="79" y="224">U1</text>
<text x="335.1" y="225.8">C14</text>
<text x="41.2" y="229.3">100nF</text>
<text x="69.7" y="229.3">LMT01D(optional)</text>
<text x="335.1" y="228.9">100nF</text>
<text x="119.6" y="245.2">Q1</text>
<text x="33.5" y="248.8">SW1</text>
<text x="103.7" y="251.8">8.5k 1%</text>
<text x="103.7" y="248.7">R1</text>
<text x="119.6" y="248.4">SMMBT3904LT1G(optional) OR R0</text>
<text x="226.3" y="250.5">C18</text>
<text x="236.9" y="250.5">C16</text>
<text x="251" y="250.5">C15</text>
<text x="21.8" y="252.3">Button-SMD-3x3x1.5</text>
<text x="52.6" y="255.7">R11</text>
<text x="224.6" y="254">100nF</text>
<text x="236.1" y="254">10uF</text>
<text x="249.3" y="254">100nF</text>
<text x="52.6" y="258.9">10k</text>
<text x="43.8" y="278.7">C21</text>
<text x="40.9" y="282.3">100nF</text>
</g>
<g font-size="3.2">
<text x="105.8" y="28.2">1</text>
<text x="145.9" y="27.8">1</text>
<text x="190" y="27.8">1</text>
<text x="235.9" y="29.6">1</text>
<text x="105.8" y="31.7">2</text>
<text x="145.9" y="32">2</text>
<text x="145.9" y="35.6">3</text>
<text x="190" y="32">2</text>
<text x="190" y="35.6">3</text>
<text x="235.9" y="33.8">2</text>
<text x="145.9" y="39.1">4</text>
<text x="190" y="39.1">4</text>
<text x="235.9" y="37.3">3</text>
<text x="235.9" y="40.9">4</text>
<text x="334.7" y="83.2">1</text>
<text x="338.2" y="84.9">GND</text>
<text x="356.5" y="88.5">GND</text>
<text x="365.3" y="86.7">7</text>
<text x="343.5" y="150.2">2</text>
<text x="347" y="152">GND</text>
<text x="299.5" y="166.4" transform="rotate(-90 299.5 166.4)">2</text>
<text x="29.7" y="178.4">1</text>
<text x="38.8" y="178.4">2</text>
<text x="292.5" y="182.6" transform="rotate(-90 292.5 182.6)">4</text>
<text x="176.3" y="238.4">6</text>
<text x="179.2" y="239.8">GND</text>
<text x="206.6" y="236.6">GND</text>
<text x="215.4" y="234.9">8</text>
</g>
<g font-size="3.2" fill="#f00">
<text x="365.3" y="83.2">8</text>
<text x="356.8" y="84.9">VDD</text>
<text x="352.9" y="92">VDDIO</text>
<text x="365.3" y="90.2">6</text>
<text x="358.5" y="152">VDD</text>
<text x="367.1" y="150.2">5</text>
<text x="215.4" y="227.8">10</text>
<text x="203" y="228.9">VDDIO</text>
<text x="206.8" y="233.1">VDD</text>
<text x="215.4" y="231.4">9</text>
</g>
<g font-size="3.2" fill="#00f">
<text x="334.7" y="86.7">2</text>
<text x="338.2" y="88.5">CSB</text>
<text x="217.1" y="95.5">49</text>
<text x="334.7" y="90.2">3</text>
<text x="334.7" y="93.8">4</text>
<text x="338.2" y="92">SDI</text>
<text x="338.2" y="95.5">SCK</text>
<text x="356.7" y="95.5">SDO</text>
<text x="365.3" y="93.8">5</text>
<text x="133.6" y="99.1">1</text>
<text x="137.1" y="100.8">DEC1</text>
<text x="201.6" y="97.3">TermPad</text>
<text x="208.6" y="100.8">VDD</text>
<text x="217.1" y="99.1">48</text>
<text x="133.6" y="102.6">2</text>
<text x="133.6" y="106.1">3</text>
<text x="137.1" y="104.4">P0.00/XL1</text>
<text x="137.1" y="107.9">P0.01/XL2</text>
<text x="207" y="107.9">DEC4</text>
<text x="208.8" y="104.4">DCC</text>
<text x="217.1" y="106.1">46</text>
<text x="217.1" y="102.6">47</text>
<text x="133.6" y="109.6">4</text>
<text x="133.6" y="113.2">5</text>
<text x="137.1" y="111.4">P0.02/AIN0</text>
<text x="209.1" y="111.4">VSS</text>
<text x="217.1" y="113.2">44</text>
<text x="217.1" y="109.6">45</text>
<text x="133.6" y="116.7">6</text>
<text x="137.1" y="114.9">P0.03/AIN1</text>
<text x="137.1" y="118.5">P0.04/AIN2</text>
<text x="197.2" y="118.5">P0.31/AIN7</text>
<text x="211.1" y="114.9">NC</text>
<text x="217.1" y="116.7">43</text>
<text x="133.6" y="120.2">7</text>
<text x="133.6" y="123.8">8</text>
<text x="137.1" y="122">P0.05/AIN3</text>
<text x="137.1" y="125.5">P0.06</text>
<text x="197.2" y="125.5">P0.29/AIN5</text>
<text x="197.2" y="122">P0.30/AIN6</text>
<text x="217.1" y="123.8">41</text>
<text x="217.1" y="120.2">42</text>
<text x="131.6" y="130.8">10</text>
<text x="133.6" y="127.3">9</text>
<text x="137.1" y="129">P0.07</text>
<text x="197.2" y="129">P0.28/AIN4</text>
<text x="217.1" y="130.8">39</text>
<text x="217.1" y="127.3">40</text>
<text x="131.6" y="134.3">11</text>
<text x="131.6" y="137.9">12</text>
<text x="137.1" y="132.6">P0.08</text>
<text x="137.1" y="136.1">P0.09/NFC1</text>
<text x="206.5" y="136.1">P0.26</text>
<text x="206.5" y="132.6">P0.27</text>
<text x="217.1" y="137.9">37</text>
<text x="217.1" y="134.3">38</text>
<text x="131.6" y="141.4">13</text>
<text x="137.1" y="139.6">P0.10/NFC2</text>
<text x="137.1" y="143.2">VDD</text>
<text x="206.5" y="139.6">P0.25</text>
<text x="208.6" y="143.2">VDD</text>
<text x="217.1" y="141.4">36</text>
<text x="131.6" y="144.9">14</text>
<text x="131.6" y="148.4">15</text>
<text x="137.1" y="146.7">P0.11</text>
<text x="209.2" y="146.7">XC2</text>
<text x="217.1" y="148.4">34</text>
<text x="217.1" y="144.9">35</text>
<text x="343.5" y="146.7">1</text>
<text x="347" y="148.4">SDA</text>
<text x="359.4" y="148.4">SCL</text>
<text x="367.1" y="146.7">6</text>
<text x="131.6" y="152">16</text>
<text x="131.6" y="155.5">17</text>
<text x="137.1" y="150.2">P0.12</text>
<text x="137.1" y="153.7">P0.13</text>
<text x="207" y="153.7">DEC3</text>
<text x="209.2" y="150.2">XC1</text>
<text x="217.1" y="155.5">32</text>
<text x="217.1" y="152">33</text>
<text x="343.5" y="153.7">3</text>
<text x="347" y="155.5">DNC</text>
<text x="358.5" y="155.5">DNC</text>
<text x="367.1" y="153.7">4</text>
<text x="131.6" y="159">18</text>
<text x="137.1" y="157.3">P0.14</text>
<text x="137.1" y="160.8">P0.15</text>
<text x="207" y="157.3">DEC2</text>
<text x="209.1" y="160.8">VSS</text>
<text x="217.1" y="159">31</text>
<text x="359.5" y="159">EXP</text>
<text x="367.1" y="157.3">7</text>
<text x="131.6" y="162.6">19</text>
<text x="131.6" y="166.1">20</text>
<text x="137.1" y="164.3">P0.16</text>
<text x="137.1" y="167.9">P0.17</text>
<text x="206.5" y="167.9">P0.24</text>
<text x="209.2" y="164.3">ANT</text>
<text x="217.1" y="166.1">29</text>
<text x="217.1" y="162.6">30</text>
<text x="292.5" y="166.4" transform="rotate(-90 292.5 166.4)">3</text>
<text x="131.6" y="169.6">21</text>
<text x="131.6" y="173.1">22</text>
<text x="137.1" y="171.4">P0.18</text>
<text x="206.5" y="171.4">P0.23</text>
<text x="217.1" y="173.1">27</text>
<text x="217.1" y="169.6">28</text>
<text x="131.6" y="176.7">23</text>
<text x="137.1" y="174.9">P0.19</text>
<text x="137.1" y="178.4">P0.20</text>
<text x="204.1" y="178.4">SWDIO</text>
<text x="206.5" y="174.9">P0.22</text>
<text x="217.1" y="176.7">26</text>
<text x="131.6" y="180.2">24</text>
<text x="137.1" y="182">P0.21/RESET</text>
<text x="201.7" y="182">SWDCLK</text>
<text x="217.1" y="180.2">25</text>
<text x="299.5" y="182.6" transform="rotate(-90 299.5 182.6)">1</text>
<text x="26.2" y="208.4">1</text>
<text x="42.3" y="208.4">3</text>
<text x="26.2" y="211.9">2</text>
<text x="42.3" y="211.9">4</text>
<text x="176" y="219">1</text>
<text x="179.5" y="220.8">SCL/SPC</text>
<text x="206.2" y="221.8">INT1</text>
<text x="215.4" y="220.8">12</text>
<text x="176" y="222.5">2</text>
<text x="176" y="226.1">3</text>
<text x="179.5" y="224.3">CS</text>
<text x="179.5" y="227.8">SDO/SA0</text>
<text x="206.2" y="225.4">INT2</text>
<text x="215.4" y="224.3">11</text>
<text x="176.3" y="229.6">4</text>
<text x="179.2" y="231">SDA/SDI/SDO</text>
<text x="176.3" y="234.9">5</text>
<text x="179.2" y="236.3">NC</text>
<text x="215.4" y="238.4">7</text>
<text x="207.5" y="240.2">RES</text>
<text x="26.2" y="261.3">1</text>
<text x="42.3" y="261.3">3</text>
<text x="26.2" y="264.9">2</text>
<text x="42.3" y="264.9">4</text>
</g>
<g font-size="2.1" fill="#a54b4b">
<text x="342.6" y="216.9">5</text>
<text x="349.5" y="218.6">V+</text>
<text x="362.8" y="218.6">!INT</text>
<text x="373" y="216.9">3</text>
<text x="373" y="220.4">6</text>
<text x="362.9" y="222.2">SDA</text>
<text x="363.3" y="225.7">SCL</text>
<text x="373" y="224">1</text>
<text x="342.6" y="231">2</text>
<text x="349.5" y="232.7">GND</text>
<text x="361.4" y="232.7">ADD0</text>
<text x="373" y="231">4</text>
<text x="83.7" y="236.3">VN</text>
<text x="94.3" y="234.5">2</text>
<text x="84" y="245.1">VP</text>
<text x="94.3" y="243.4">1</text>
</g>
</svg>
